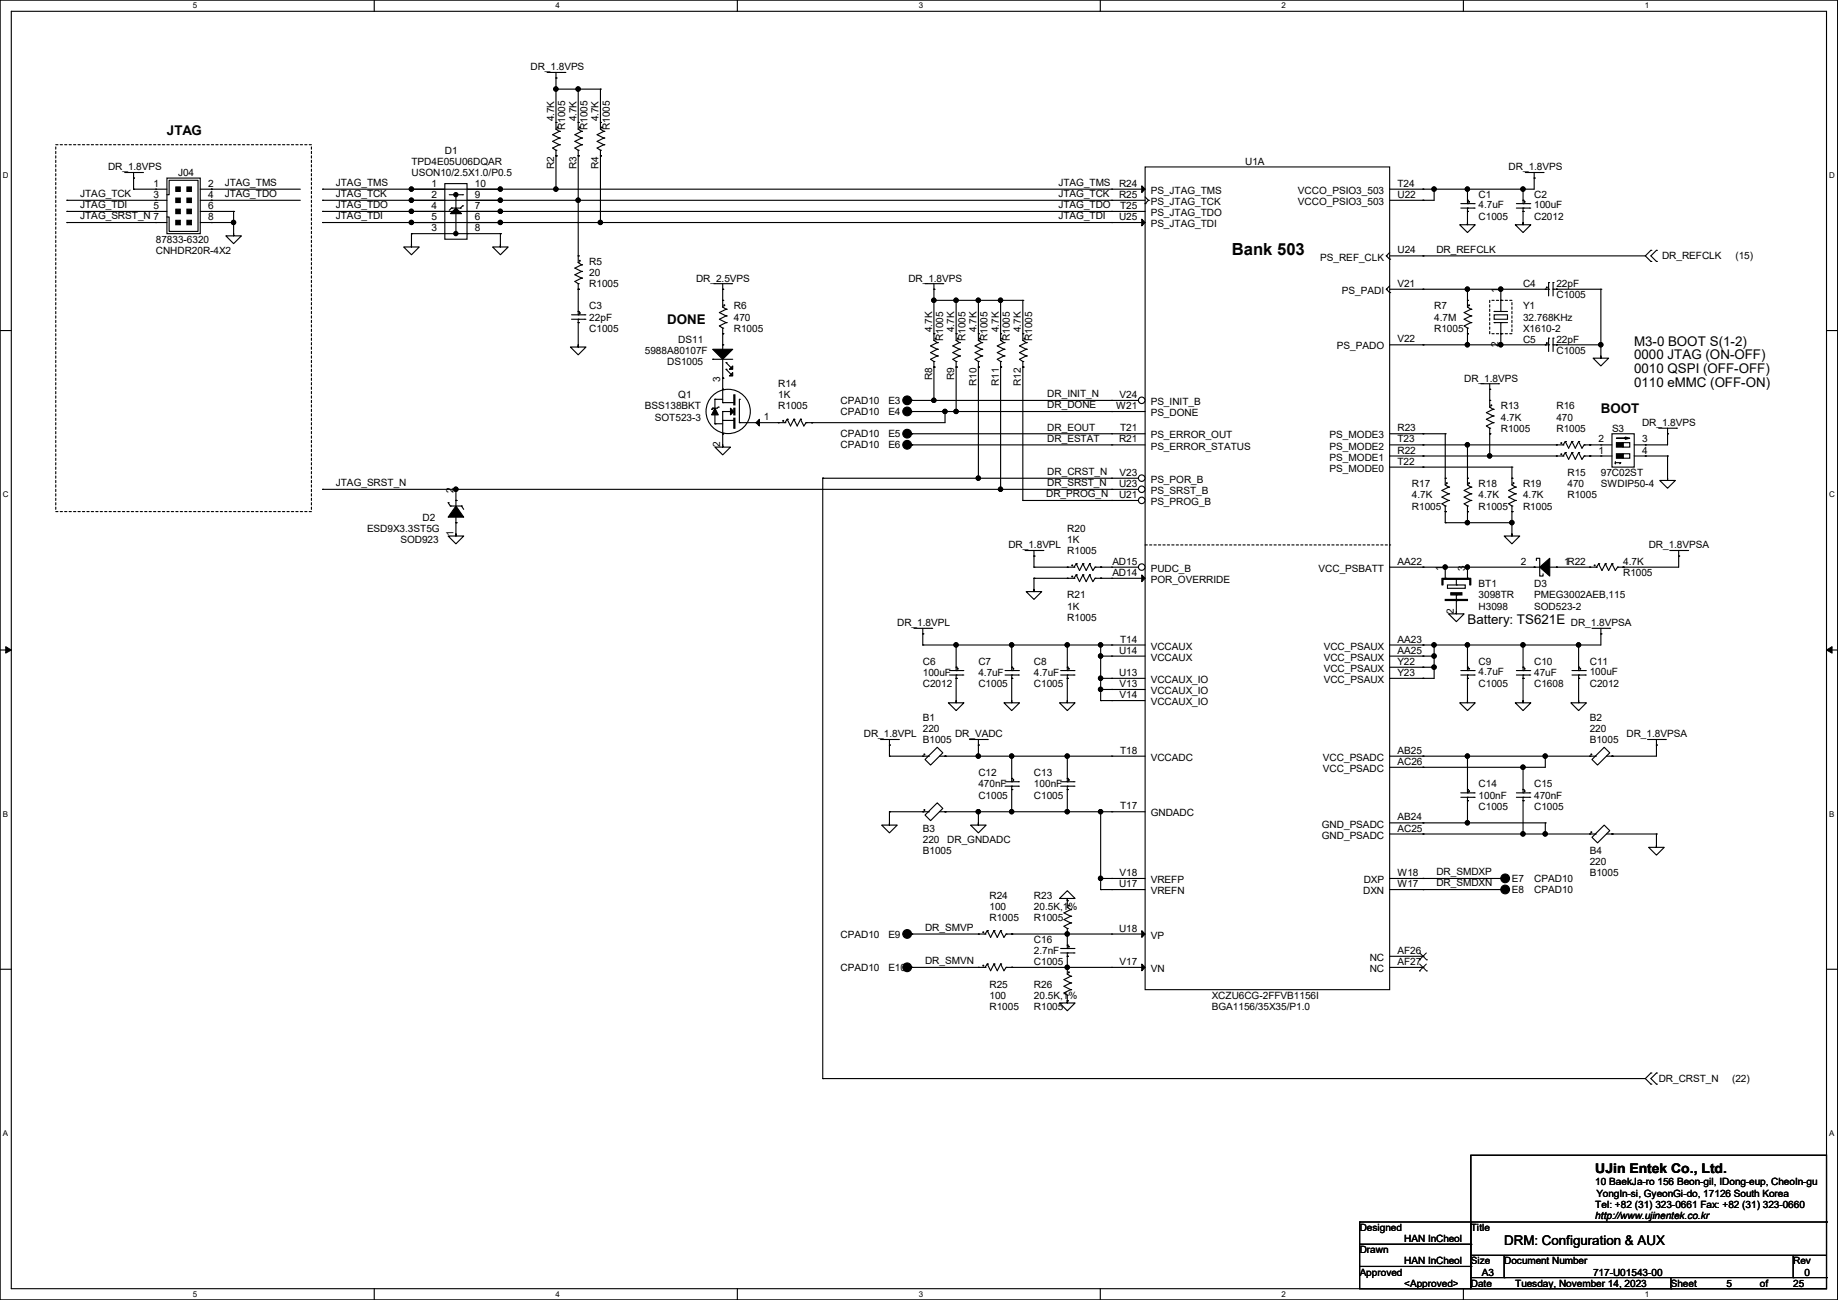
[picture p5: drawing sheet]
<svg xmlns="http://www.w3.org/2000/svg" width="420mm" height="297mm" viewBox="0 0 420 297" stroke-linecap="round" stroke-linejoin="round" font-family="sans-serif">
<path d="M0 0h419.9v297h-419.9zM2.6 2.6h414.8v291.8h-414.8z" fill="none" stroke="#000" stroke-width=".25"/>
<g fill="#fff">
<path d="M44 .3h1v2h-1z"/>
<path d="M44 294.7h1v2h-1z"/>
</g>
<path d="M85.5 0v2.6M85.5 294.4v2.6" fill="none" stroke="#000" stroke-width=".25"/>
<g fill="#fff">
<path d="M127 .3h.9v2h-.9z"/>
<path d="M127 294.7h.9v2h-.9z"/>
</g>
<path d="M168.5 0v2.6M168.5 294.4v2.6" fill="none" stroke="#000" stroke-width=".25"/>
<g fill="#fff">
<path d="M209.9 .3h1v2h-1z"/>
<path d="M209.9 294.7h1v2h-1z"/>
</g>
<path d="M251.4 0v2.6M251.4 294.4v2.6" fill="none" stroke="#000" stroke-width=".25"/>
<g fill="#fff">
<path d="M292.9 .3h.9v2h-.9z"/>
<path d="M292.9 294.7h.9v2h-.9z"/>
</g>
<path d="M334.4 0v2.6M334.4 294.4v2.6" fill="none" stroke="#000" stroke-width=".25"/>
<g fill="#fff">
<path d="M375.8 .3h1v2h-1z"/>
<path d="M375.8 294.7h1v2h-1z"/>
<path d="M.7 39h1.2v2h-1.2z"/>
<path d="M418 39h1.3v2h-1.3z"/>
<path d="M.7 112h1.2v2h-1.2z"/>
<path d="M418 112h1.3v2h-1.3z"/>
</g>
<path d="M0 75.5h2.6M417.4 75.5h2.5" fill="none" stroke="#000" stroke-width=".25"/>
<g fill="#fff">
<path d="M.7 185h1.2v1.9h-1.2z"/>
<path d="M418 185h1.2v1.9h-1.2z"/>
</g>
<path d="M0 148.5h2.6M417.4 148.5h2.5" fill="none" stroke="#000" stroke-width=".25"/>
<path d="M1.3 147.7l1.3 .8-1.3 .7zM417.4 148.5l1.2-.8v1.5z" fill="#000" stroke="#000" stroke-width=".23"/>
<g fill="#fff">
<path d="M.7 257.9h1.2v2h-1.2z"/>
<path d="M418 257.9h1.2v2h-1.2z"/>
</g>
<g fill="none" stroke="#000" stroke-width=".25">
<path d="M125 16.6h4.1M127 17.8h.1M127 16.6v1.2M129.1 16.6h.1M28.5 39.4h4.1M30.5 39.4v1.3M32.6 39.4h.1M261.7 38.1h55.8v188h-55.8zM348.5 39.4h4.1M350.6 39.4v1.3M352.6 39.4h.1M30.5 40.7h.1"/>
<path d="M51.6 53.9h1.8v-.5v.5h1.8l-1.8 1.8zM92.2 56.4h1.8v-.5v.5h1.8l-1.8 1.8zM94 43.2h.1M94 45.8h.1M94 53.4h.1M94 48.3h.1M94 50.8h.1M94 53.4h20.3M94 43.2h7.6M94 45.8h7.6M94 48.3h7.6M94 50.8h7.6"/>
<path d="M101.6 42h5.1v12.7h-5.1zM102.7 44.5h3M103.2 47.5h.1M103.2 47.5h2M103.2 47.5l-.5 .5M104.2 53.4h.1M104.2 44.5v8.9M105.2 47.5h.1M105.7 44.5h.1M105.7 47h.1M105.7 47l-.5 .5M106.7 53.4h.1"/>
<path d="M106.7 43.2h7.6M106.7 45.8h7.6M106.7 48.3h7.6M106.7 50.8h7.6M112.6 56.4h1.7v-.5v.5h1.8l-1.8 1.8zM114.3 50.8h.1M114.3 48.3h.1M114.3 53.4h.1M114.3 45.8h.1M114.3 43.2h.1M254 45.8h.1M254 43.2h.1"/>
<path d="M254 50.8h.1M254 48.3h.1M254 43.2h7.7M254 45.8h7.7M254 48.3h7.7M254 50.8h7.7M261.7 46.5h.1M261.7 45l.7 .8M262.4 45.8h.1M262.4 45.8l-.7 .7M333.5 51.4h1.8v-.6v.6h1.8l-1.8 1.7zM346.2 51.4h1.8v-.6v.6h1.8l-1.8 1.7z"/>
<path d="M350.6 40.7h.1M377.2 57.2h.1M377.2 59.7h.1M377.2 57.2l-1.2 1.3 1.2 1.2M378.5 59.7h.1M378.5 57.2h.1M378.5 57.2l-1.3 1.3 1.3 1.2M130.3 79.3h1.8v-.5v.5h1.8l-1.8 1.8zM163.1 64.8h4.1M165.1 66.1h.1M165.1 64.8v1.3M167.2 64.8h.1"/>
<path d="M211.4 64.8h4M213.4 66.1h.1M213.4 64.8v1.3M215.4 64.8h.1M208.3 94h.1M208.3 99.1h.1M338.4 87.7h4M340.4 88.9h.1M340.4 87.7v1.2M342.4 87.7h.1M364 81.8h1.8v-.5v.5h1.8l-1.8 1.8zM379 97.8h4.1"/>
<path d="M381 99.1h.1M381 97.8v1.3M383.1 97.8h.1M163.4 102.2h1.7v-.6v.6h1.8l-1.8 1.7zM208.3 101.6h.1M345.5 110.8h.1M345.5 116.9h.1M345.5 115.6h.1M345.5 109.3h.1M345.5 109.3v1.5M345.5 115.6v1.3M345.5 110.8l.7 .5"/>
<path d="M346.2 114.3h.1M346.2 111.3h.1M346.2 112.8h.1M346.2 112.8l-1.5 .8 1.5 .7M346.2 111.3l-1.5 .8 1.5 .7M346.2 114.3l-1.5 .8 .8 .5M379.3 109.8h1.7v-.5v.5h1.8l-1.8 1.7zM102.4 122.5h1.8v-.5v.5h1.8l-1.8 1.7zM234.2 125.8h4.1M234.5 135.2h1.8v-.5v.5h1.7l-1.7 1.7zM236.3 127h.1M236.3 125.8v1.2"/>
<path d="M238.3 125.8h.1M329.5 132.1h6.6v1.5h-.3v-1.2h-6.1v1.2h-.2zM330.2 136.9h5.1v.3h-5.1zM330.2 132.1h.1M330.8 133.6h4v.8h-4zM332.8 133.6h.1M332.8 135.9h.1M332.8 137.2h.1M332.8 132.4v1.2M332.8 135.9v1M335.3 132.1h.1M343.7 122.5h1.8v-.5v.5h1.8l-1.8 1.7z"/>
<path d="M381.6 125.8h4M383.6 127h.1M383.6 125.8v1.2M385.6 125.8h.1M208.8 143.6h4.1M210.9 144.8h.1M210.9 143.6v1.2M212.9 143.6h.1M331 140.3h1.8v-.6v.6h1.8l-1.8 1.7zM363.8 143.6h4M365.8 144.8h.1M365.8 143.6v1.2"/>
<path d="M367.8 143.6h.1M201.2 169h4.1M203.2 170.2h.1M203.2 169v1.2M205.3 169h.1M216.7 160.6h1.8v-.5v.5h1.8l-1.8 1.7zM221.5 169h4.1M223.6 170.2h.1M223.6 169v1.2M225.6 169h.1M229.4 160.6h1.8v-.5v.5h1.8l-1.8 1.7zM242.1 160.6h1.8v-.5v.5h1.8l-1.8 1.7z"/>
<path d="M333.5 160.6h1.8v-.5v.5h1.8l-1.8 1.7zM346.2 160.6h1.8v-.5v.5h1.8l-1.8 1.7zM358.9 160.6h1.8v-.5v.5h1.8l-1.8 1.7zM376.5 169h4M378.5 170.2h.1M378.5 169v1.2M380.5 169h.1M201.5 188.5h1.7v-.5v.5h1.8l-1.8 1.8zM221.8 188.5h1.8v-.5v.5h1.7l-1.7 1.8zM376.7 193.6h1.8v-.5v.5h1.8l-1.8 1.8zM242.1 205.3l1.8-1.8 1.8 1.8h-1.8v.5v-.5zM342.9 200.7h.1"/>
<path d="M0 221.4h2.6M208.3 221h.1M242.1 229.2h1.8v-.6v.6h1.8l-1.8 1.7zM417.4 221.4h2.5M377.2 245.2h.1M377.2 247.7h.1M377.2 245.2l-1.2 1.2 1.2 1.3M378.5 247.7h.1M378.5 245.2h.1M378.5 245.2l-1.3 1.2 1.3 1.3M310.7 279.2h25.4v15.2h-25.4zM336.1 263.9h81.3v30.5h-81.3z"/>
<path d="M336.1 279.2h81.3M417.4 279.2h.1M310.7 284.3h25.4M310.7 289.3h25.4M336.1 286.8h.1M336.1 284.3h.1M336.1 289.3h.1M336.1 291.9h81.3M336.1 286.8h81.3M343.7 291.9h.1M343.7 286.8v5.1M381.8 294.4h.1"/>
<path d="M381.8 291.9v2.5M409.7 291.9h.1M409.7 286.8v5.1M417.4 291.9h.1"/>
</g>
<path d="M12.7 33.1h58.5v83.8h-58.5z" fill="none" stroke="#000" stroke-width=".25" stroke-dasharray=".5 .5"/>
<g fill="#000" stroke="#000" stroke-width=".25">
<path d="M260.9 42.5l.8 .7-.8 .8zM260.9 50.1l.8 .7-.8 .8z"/>
<path d="M102.9 48.8l1.3-1.3 1.3 1.3z" fill-rule="evenodd"/>
<path d="M331.5 135.4h2.6v.5h-2.6z" fill-rule="evenodd"/>
<circle cx="104.2" cy="44.5" r=".49"/>
<circle cx="104.2" cy="53.4" r=".49"/>
<circle cx="207.3" cy="94" r=".99"/>
<circle cx="207.3" cy="99.1" r=".99"/>
<circle cx="207.3" cy="101.6" r=".99"/>
<circle cx="345.8" cy="110.4" r=".11"/>
<circle cx="343.9" cy="200.7" r=".99"/>
<circle cx="207.3" cy="221" r=".99"/>
</g>
<path d="M261.7 124.5h55.8M317.5 124.5h.1" fill="none" stroke="#000" stroke-width=".25" stroke-dasharray=".5"/>
<circle cx="260.9" cy="114.3" r=".74" fill="#fff" stroke="#000" stroke-width=".25"/>
<path d="M316.8 58.5h.1M316.8 58.5l.7 .7M317.5 59.2h.1M317.5 57.7l-.7 .8M317.5 58.5h7.7M325.2 58.5h.1M254 114.3h.1M254 114.3h6.1" fill="none" stroke="#000" stroke-width=".25"/>
<circle cx="260.9" cy="109.2" r=".74" fill="#fff" stroke="#000" stroke-width=".25"/>
<path d="M254 109.3h.1M254 109.3h6.1" fill="none" stroke="#000" stroke-width=".25"/>
<circle cx="260.9" cy="111.8" r=".74" fill="#fff" stroke="#000" stroke-width=".25"/>
<g fill="none" stroke="#000" stroke-width=".25">
<path d="M317.5 43.2h7.7M317.5 45.8h7.7M325.2 43.2h.1M325.2 45.8h.1M316.8 66.1h.1M316.8 66.1l.7 .7M317.5 66.8h.1M317.5 65.3l-.7 .8M317.5 66.1h7.7M317.5 78.8h7.7M325.2 66.1h.1M325.2 78.8h.1"/>
<path d="M317.5 99.1h7.7M325.2 99.1h.1M254 111.8h.1M254 111.8h6.1M317.5 106.7h7.7M317.5 104.2h7.7M317.5 101.6h7.7M325.2 106.7h.1M325.2 104.2h.1M325.2 101.6h.1M317.5 129.6h7.7M325.2 129.6h.1"/>
</g>
<circle cx="260.9" cy="91.5" r=".74" fill="#fff" stroke="#000" stroke-width=".25"/>
<g fill="none" stroke="#000" stroke-width=".25">
<path d="M254 91.5h.1M254 99.1h.1M254 94h.1M254 91.5h6.1M254 99.1h7.7M254 94h7.7M254 101.6h.1M254 101.6h7.7M254 147.4h.1M254 149.9h.1M254 155h.1M254 157.5h.1"/>
<path d="M254 147.4h7.7M254 149.9h7.7M254 155h7.7M254 157.5h7.7M317.5 147.4h7.7M317.5 149.9h7.7M317.5 152.4h7.7M317.5 155h7.7M325.2 147.4h.1M325.2 149.9h.1M325.2 152.4h.1M325.2 155h.1"/>
<path d="M254 160.1h.1M254 172.8h.1M254 172.8h7.7M254 160.1h7.7M317.5 172.8h7.7M317.5 175.3h7.7M325.2 172.8h.1M325.2 175.3h.1M254 185.5h.1M254 185.5h7.7M317.5 190.5h7.7M317.5 188h7.7"/>
<path d="M325.2 190.5h.1M325.2 188h.1M254 213.4h.1M254 203.2h.1M254 200.7h.1M254 213.4h7.7M254 203.2h7.7M254 200.7h7.7M254 221h.1M254 221h7.7"/>
</g>
<path d="M260.9 212.6l.8 .8-.8 .8zM260.9 220.3l.8 .7-.8 .8z" fill="#000" stroke="#000" stroke-width=".25"/>
<circle cx="260.9" cy="129.6" r=".74" fill="#fff" stroke="#000" stroke-width=".25"/>
<g fill="none" stroke="#000" stroke-width=".25">
<path d="M127 17.8h.1M127 17.8v11.7M127 29.5h.1M127 35.6h.1M127 34.3h.1M127 28h.1M127 20.4h.1M127 34.3v8.9M127 29.5l.8 .5M127 20.4h10.2M127.8 33.1h.1M127.8 30h.1"/>
<path d="M127.8 31.5h.1M127.8 31.5l-1.5 .8 1.5 .8M127.8 30l-1.5 .8 1.5 .7M127.8 33.1l-1.5 .7 .7 .5M132.1 29.5h.1M132.1 35.6h.1M132.1 34.3h.1M132.1 28h.1M132.1 20.4h.1M132.1 20.4v9.1M132.1 34.3v25.7M132.1 29.5l.8 .5"/>
<path d="M132.9 33.1h.1M132.9 30h.1M132.9 31.5h.1M132.9 31.5l-1.5 .8 1.5 .8M132.9 30l-1.5 .8 1.5 .7M132.9 33.1l-1.5 .7 .7 .5M137.2 29.5h.1M137.2 35.6h.1M137.2 34.3h.1M137.2 28h.1M137.2 20.4h.1M137.2 20.4v9.1"/>
<path d="M137.2 34.3v16.5M137.2 29.5l.8 .5M138 33.1h.1M138 30h.1M138 31.5h.1M138 31.5l-1.6 .8 1.6 .8M138 30l-1.6 .8 1.6 .7M138 33.1l-1.6 .7 .8 .5M15.3 45.8h.1M15.3 48.3h.1M15.3 50.8h.1M15.3 50.8h22.8"/>
<path d="M15.3 48.3h22.8M15.3 45.8h22.8M30.5 40.7h.1M30.5 43.2h.1M30.5 43.2h7.6M30.5 40.7v2.5M35.6 43.2h.1M35.6 45.8h.1M35.6 48.3h.1M35.6 50.8h.1M38.1 40.7h7.7v12.7h-7.7zM38.1 44.5h.6v-3.3h6.6v11.7h-6.6v-3.3h-.6"/>
<path d="M45.8 43.2h22.8M45.8 50.8h7.6M45.8 48.3h7.6M45.8 45.8h22.8M48.3 43.2h.1M48.3 50.8h.1M48.3 48.3h.1M48.3 45.8h.1M53.4 50.8h.1M53.4 48.3h.1M53.4 48.3v5.1M73.7 43.2h.1"/>
<path d="M73.7 45.8h.1M73.7 48.3h.1M73.7 50.8h.1M73.7 43.2h180.3M73.7 50.8h180.3M73.7 48.3h180.3M73.7 45.8h180.3M94 43.2h.1M94 45.8h.1M94 48.3h.1M94 50.8h.1M94 53.4h.1"/>
<path d="M94 53.4v2.5M114.3 48.3h.1M114.3 53.4h.1M114.3 50.8h.1M114.3 45.8h.1M114.3 43.2h.1M114.3 53.4v2.5M127 43.2h.1M132.1 60h.1M132.1 58.5h.1M132.1 45.8h.1M132.1 60l.8 .5"/>
<path d="M137.2 50.8h.1M325.2 43.2h.1M325.2 45.8h.1M325.2 58.5h.1M325.2 58.5h50.8M327.7 43.2h.1M327.7 43.2v2.6h-2.5M333.8 47.5h3M333.8 46.5h3M335.3 46.5h.1M335.3 47.5h.1M335.3 45.8h.1"/>
<path d="M335.3 48.3h.1M335.3 43.2h.1M335.3 43.2v3.3M335.3 47.5v3.3M336.8 47.5h.1M336.8 46.5h.1M346.5 47.5h3M346.5 46.5h3M348 46.5h.1M348 47.5h.1M348 45.8h.1M348 48.3h.1"/>
<path d="M348 43.2h.1M348 43.2v3.3M348 47.5v3.3M349.5 47.5h.1M349.5 46.5h.1M350.6 40.7h.1M350.6 40.7v2.5h-25.4M130.6 72.9h3M130.6 71.9h3M132.1 66.1h.1M132.1 64.8h.1M132.1 71.9h.1"/>
<path d="M132.1 72.9h.1M132.1 71.2h.1M132.1 73.7h.1M132.1 64.8v7.1M132.1 72.9v5.9M132.9 63.5h.1M132.9 60.5h.1M132.9 62h.1M132.9 62l-1.5 .8 1.5 .7M132.9 60.5l-1.5 .8 1.5 .7M132.9 63.5l-1.5 .8 .7 .5M133.6 72.9h.1"/>
<path d="M133.6 71.9h.1M165.1 70.1h.1M165.1 76.2h.1M165.1 75h.1M165.1 68.6h.1M165.1 78.8h.1M165.1 66.1h.1M165.1 66.1v4M165.1 75v17M165.1 70.1l.8 .6M165.9 73.7h.1M165.9 70.7h.1"/>
<path d="M165.9 72.2h.1M165.9 72.2l-1.5 .7 1.5 .8M165.9 70.7l-1.5 .7 1.5 .8M165.9 73.7l-1.5 .8 .7 .5M213.4 77.8h.1M213.4 76.2h.1M213.4 66.1h.1M213.4 68.6h.1M213.4 66.1v11.7M213.4 77.8l.8 .5M213.4 68.6h20.3M214.2 78.3h.1"/>
<path d="M214.2 79.8h.1M214.2 79.8l-1.6 .8 1.6 .7M214.2 78.3l-1.6 .7 1.6 .8M218.5 77.8h.1M218.5 76.2h.1M218.5 68.6h.1M218.5 68.6v9.2M218.5 77.8l.7 .5M219.2 78.3h.1M219.2 79.8h.1M219.2 79.8l-1.5 .8 1.5 .7M219.2 78.3l-1.5 .7 1.5 .8"/>
<path d="M223.6 77.8h.1M223.6 76.2h.1M223.6 68.6h.1M223.6 68.6v9.2M223.6 77.8l.7 .5M224.3 78.3h.1M224.3 79.8h.1M224.3 79.8l-1.5 .8 1.5 .7M224.3 78.3l-1.5 .7 1.5 .8M228.6 77.8h.1M228.6 76.2h.1M228.6 68.6h.1"/>
<path d="M228.6 68.6v9.2M228.6 77.8l.8 .5M229.4 78.3h.1M229.4 79.8h.1M229.4 79.8l-1.5 .8 1.5 .7M229.4 78.3l-1.5 .7 1.5 .8M233.7 77.8h.1M233.7 76.2h.1M233.7 68.6h.1M233.7 68.6v9.2M233.7 77.8l.8 .5M234.5 78.3h.1"/>
<path d="M234.5 79.8h.1M234.5 79.8l-1.5 .8 1.5 .7M234.5 78.3l-1.5 .7 1.5 .8M325.2 66.1h.1M325.2 78.8h.1M325.2 66.1h28.7M325.2 78.8h28.7M335.3 70.1h.1M335.3 76.2h.1M335.3 75h.1M335.3 68.6h.1M335.3 66.1h.1"/>
<path d="M335.3 78.8h.1M335.3 66.1v4M335.3 75v3.8M335.3 70.1l.8 .6M336.1 73.7h.1M336.1 70.7h.1M336.1 72.2h.1M336.1 72.2l-1.5 .7 1.5 .8M336.1 70.7l-1.5 .7 1.5 .8M336.1 73.7l-1.5 .8 .7 .5M341.4 71.9h3.1v1h-3.1zM341.4 73.7h.1"/>
<path d="M341.4 71.2h.1M341.4 73.7h3.1M341.4 71.2h3.1M342.9 73.7h.1M342.9 71.2h.1M342.9 68.6h.1M342.9 76.2h.1M342.9 66.1h.1M342.9 78.8h.1M342.9 66.1v5.1M342.9 73.7v5.1M353.1 66.1h.1"/>
<path d="M353.1 78.8h.1M353.9 66.1h.1M353.9 64.6h.1M353.9 78.8h.1M353.9 77.3h.1M353.9 64.6v3M353.9 77.3v3M354.9 64.6h.1M354.9 66.1h.1M354.9 77.3h.1M354.9 78.8h.1M354.9 66.1h10.9"/>
<path d="M354.9 64.6v3M354.9 77.3v3M354.9 78.8h10.9M355.6 66.1h.1M355.6 78.8h.1M365.8 66.1h.1M365.8 78.8h.1M365.8 66.1v15.2M162.6 93.5h.1M162.9 82.1h.1M162.9 93.3h.1M162.9 82.1h4.5"/>
<path d="M162.9 93.3l-.3 .2M163.4 96.8h.1M163.4 91.2h.1M163.4 91.2v5.6M163.4 96.8h1.7M163.4 91.2h1.7M164.1 93h.1M164.1 93l-.2 .3h-1M165.1 86.4h.1M165.1 96.1h.1M165.1 92h.1M165.1 88.9h.1"/>
<path d="M165.1 94h.1M165.1 99.1h.1M165.1 94v7.6M165.1 96.1h2.6M165.1 92h2.6M165.1 94h2.6M165.9 82.8h.1M165.9 84.4h.1M165.9 82.8l1.3 1.3M165.9 84.4l1.3 1.2M169 96.6h.1M169 91.2h.1"/>
<path d="M169 96.6h10.4M169 91.2v5.4M172.8 96.6h.1M177.8 96.6h.1M179.4 96.6h.1M179.9 95.8h.1M179.9 95.8l.7 1.5 .8-1.5M179.9 95.8l-.5 .8M181.4 95.8h.1M181.4 95.8l.8 1.5 .7-1.5M182.9 95.8h.1M182.9 95.8l.8 1.5 .5-.7"/>
<path d="M184.2 96.6h.1M185.5 96.6h.1M208.3 91.5h.1M208.3 94h.1M208.3 99.1h.1M208.3 94h45.7M208.3 91.5h45.7M208.3 99.1h45.7M213.4 83.9h.1M213.4 82.6h.1M213.4 91.5h.1M213.4 82.6v8.9"/>
<path d="M214.2 81.3h.1M214.2 81.3l-1.6 .8 .8 .5M215.9 94h.1M215.9 94v2.6h-31.7M218.5 83.9h.1M218.5 82.6h.1M218.5 94h.1M218.5 82.6v11.4M219.2 81.3h.1M219.2 81.3l-1.5 .8 .8 .5M223.6 83.9h.1M223.6 82.6h.1"/>
<path d="M223.6 82.6v26.7M224.3 81.3h.1M224.3 81.3l-1.5 .8 .8 .5M228.6 83.9h.1M228.6 82.6h.1M228.6 82.6v29.2M229.4 81.3h.1M229.4 81.3l-1.5 .8 .7 .5M233.7 83.9h.1M233.7 82.6h.1M233.7 82.6v31.7M234.5 81.3h.1"/>
<path d="M234.5 81.3l-1.5 .8 .7 .5M325.2 99.1h.1M325.2 99.1h5M330.2 99.1h.1M330.2 99.1v11.7M340.4 93h.1M340.4 99.1h.1M340.4 97.8h.1M340.4 91.5h.1M340.4 88.9h.1M340.4 88.9v4.1M340.4 97.8v6.4"/>
<path d="M340.4 93l.8 .5M341.2 96.6h.1M341.2 93.5h.1M341.2 95h.1M341.2 95l-1.6 .8 1.6 .8M341.2 93.5l-1.6 .8 1.6 .7M341.2 96.6l-1.6 .7 .8 .5M368.3 99.1h5.1v7.6h-5.1zM381 99.1h.1M381 99.1v2.5h-7.6M73.7 111.8h.1M73.7 111.8h180.3"/>
<path d="M102.4 114.9h.1M102.4 114.9l.5 .7M102.9 115.6h.1M102.9 115.6h2.6M104.2 114.3h.1M104.2 119.4h.1M104.2 111.8h.1M104.2 111.8v10.2M105.5 115.6h.1M105.5 115.6l.5 .8M188 109.3h.1M188 109.3h66"/>
<path d="M188 109.3v137.1M208.3 101.6h.1M208.3 101.6h45.7M223.6 109.3h.1M228.6 111.8h.1M233.7 114.3h.1M233.7 114.3h20.3M325.2 101.6h.1M325.2 104.2h.1M325.2 106.7h.1M325.2 104.2h32M325.2 101.6h32"/>
<path d="M325.2 106.7h20.3M330.2 110.8h.1M330.2 116.9h.1M330.2 115.6h.1M330.2 109.3h.1M330.2 119.4h.1M330.2 115.6v3.8M330.2 110.8l.8 .5M330.2 119.4h15.3M331 114.3h.1M331 111.3h.1M331 112.8h.1"/>
<path d="M331 112.8l-1.5 .8 1.5 .7M331 111.3l-1.5 .8 1.5 .7M331 114.3l-1.5 .8 .7 .5M335.3 110.8h.1M335.3 116.9h.1M335.3 115.6h.1M335.3 109.3h.1M335.3 101.6h.1M335.3 119.4h.1M335.3 101.6v9.2M335.3 115.6v3.8M335.3 110.8l.8 .5"/>
<path d="M336.1 114.3h.1M336.1 111.3h.1M336.1 112.8h.1M336.1 112.8l-1.5 .8 1.5 .7M336.1 111.3l-1.5 .8 1.5 .7M336.1 114.3l-1.5 .8 .7 .5M340.4 104.2h.1M345.5 106.7h.1M345.5 116.9h.1M345.5 119.4h.1M345.5 106.7v2.6M345.5 116.9v5.1"/>
<path d="M355.6 104.2h.1M355.6 101.6h.1M357.2 104.2h.1M357.2 101.6h.1M357.7 103.4h.1M357.7 100.9h.1M357.7 103.4l.7 1.5 .8-1.5M357.7 103.4l-.5 .8M357.7 100.9l.7 1.5 .8-1.5M357.7 100.9l-.5 .7M359.2 103.4h.1M359.2 100.9h.1"/>
<path d="M359.2 103.4l.8 1.5 .7-1.5M359.2 100.9l.8 1.5 .7-1.5M360.7 103.4h.1M360.7 100.9h.1M360.7 103.4l.8 1.5 .5-.7M360.7 100.9l.8 1.5 .5-.8M362 104.2h.1M362 101.6h.1M362 104.2h6.3M362 101.6h6.3M363.3 104.2h.1M363.3 101.6h.1"/>
<path d="M365.8 104.2h.1M365.8 101.6h.1M369.1 105.5v.5v-.3h1.3l-.3 .3M370.9 103.7h1.5v1h-1.5zM370.9 101.1h1.5v1.1h-1.5zM373.4 104.2h7.6M376 101.6h.1M376 104.2h.1M381 104.2h.1M381 104.2v5.1M236.3 127h.1M236.3 129.6h.1"/>
<path d="M236.3 132.1h.1M236.3 129.6h9.1M236.3 132.1h9.1M236.3 127v2.6M236.3 132.1v2.6M243.9 129.6h.1M243.9 132.1h.1M245.4 129.6h.1M245.4 132.1h.1M245.9 128.8h.1M245.9 131.4h.1M245.9 128.8l.8 1.5 .7-1.5"/>
<path d="M245.9 128.8l-.5 .8M245.9 131.4l.8 1.5 .7-1.5M245.9 131.4l-.5 .7M247.4 128.8h.1M247.4 131.4h.1M247.4 128.8l.8 1.5 .8-1.5M247.4 131.4l.8 1.5 .8-1.5M249 128.8h.1M249 131.4h.1M249 128.8l.7 1.5 .5-.7M249 131.4l.7 1.5 .5-.8M250.2 129.6h.1"/>
<path d="M250.2 132.1h.1M250.2 129.6h9.9M250.2 132.1h11.5M251.5 129.6h.1M251.5 132.1h.1M254 129.6h.1M254 132.1h.1M325.2 129.6h.1M325.2 129.6h39.6M330.2 129.6h.1M330.2 129.6v2.5M332.8 137.2h.1"/>
<path d="M332.8 137.2v2.5M335.3 129.6h.1M335.3 129.6v2.5M350.6 129.6h.1M351.1 128.1v-.5h.7v4h.8v-.5M355.6 129.6h.1M363.3 129.6h.1M364.8 129.6h.1M365.3 128.8h.1M365.3 128.8l.8 1.5 .7-1.5M365.3 128.8l-.5 .8M366.8 128.8h.1"/>
<path d="M366.8 128.8l.8 1.5 .7-1.5M368.3 128.8h.1M368.3 128.8l.8 1.5 .5-.7M369.6 129.6h.1M370.9 129.6h.1M383.6 127h.1M383.6 127v2.6h-14M210.9 147.4h.1M210.9 144.8h.1M210.9 147.4h43.1M210.9 144.8v2.6M217 154.2h3"/>
<path d="M217 153.2h3M218.5 153.2h.1M218.5 154.2h.1M218.5 152.4h.1M218.5 155h.1M218.5 147.4h.1M218.5 147.4v5.8M218.5 154.2v5.9M220 154.2h.1M220 153.2h.1M229.7 154.2h3M229.7 153.2h3"/>
<path d="M231.2 153.2h.1M231.2 154.2h.1M231.2 152.4h.1M231.2 155h.1M231.2 147.4h.1M231.2 147.4v5.8M231.2 154.2v5.9M232.7 154.2h.1M232.7 153.2h.1M242.4 154.2h3M242.4 153.2h3M243.9 153.2h.1"/>
<path d="M243.9 154.2h.1M243.9 152.4h.1M243.9 155h.1M243.9 147.4h.1M243.9 147.4v5.8M243.9 154.2v5.9M245.4 154.2h.1M245.4 153.2h.1M251.5 147.4h.1M251.5 149.9h.1M251.5 155h.1M251.5 157.5h.1"/>
<path d="M251.5 147.4v12.7M251.5 149.9h2.5M251.5 155h2.5M251.5 157.5h2.5M325.2 147.4h.1M325.2 149.9h.1M325.2 152.4h.1M325.2 155h.1M325.2 149.9h2.5M325.2 152.4h2.5M327.7 147.4h.1M327.7 149.9h.1"/>
<path d="M327.7 152.4h.1M327.7 147.4v7.6h-2.5M333.8 154.2h3M333.8 153.2h3M335.3 153.2h.1M335.3 154.2h.1M335.3 152.4h.1M335.3 155h.1M335.3 147.4h.1M335.3 147.4v5.8M335.3 154.2v5.9M336.8 154.2h.1"/>
<path d="M336.8 153.2h.1M346.5 154.2h3M346.5 153.2h3M348 153.2h.1M348 154.2h.1M348 152.4h.1M348 155h.1M348 147.4h.1M348 147.4v5.8M348 154.2v5.9M349.5 154.2h.1M349.5 153.2h.1"/>
<path d="M359.2 154.2h3M359.2 153.2h3M360.7 153.2h.1M360.7 154.2h.1M360.7 152.4h.1M360.7 155h.1M360.7 147.4h.1M360.7 147.4v5.8M360.7 154.2v5.9M362.2 154.2h.1M362.2 153.2h.1M365.8 144.8h.1"/>
<path d="M365.8 144.8v2.6h-40.6M203.2 170.2h.1M203.2 172.8h.1M203.2 172.8h8.9M203.2 170.2v2.6M210.9 172.8h.1M212.1 172.8h.1M214.2 170.7l1.2 1.3-2.8 2.8-1.2-1.3zM214.7 172.8h39.3M215.9 172.8h.1M223.6 170.2h.1M223.6 172.8h.1"/>
<path d="M223.6 170.2v2.6M229.7 179.6h3M229.7 178.6h3M231.2 178.6h.1M231.2 179.6h.1M231.2 177.8h.1M231.2 172.8h.1M231.2 172.8v5.8M231.2 179.6v5.9M232.7 179.6h.1M232.7 178.6h.1M242.4 179.6h3"/>
<path d="M242.4 178.6h3M243.9 178.6h.1M243.9 179.6h.1M243.9 177.8h.1M243.9 172.8h.1M243.9 172.8v5.8M243.9 179.6v5.9M245.4 179.6h.1M245.4 178.6h.1M251.5 160.1h.1M251.5 160.1h2.5M325.2 172.8h.1"/>
<path d="M325.2 175.3h.1M325.2 172.8h39.3M335.3 172.8h.1M335.3 172.8v8.3M348 175.3h.1M348 175.3v5.8M353.1 172.8h.1M353.1 172.8v2.5h-27.9M363.3 172.8h.1M364.5 172.8h.1M366.6 170.7l1.2 1.3-2.8 2.8-1.2-1.3zM368.3 172.8h.1"/>
<path d="M378.5 170.2h.1M378.5 170.2v2.6h-11.4M203.2 185.5h.1M203.2 185.5h8.9M203.2 185.5v2.5M210.9 185.5h.1M212.1 185.5h.1M214.2 183.4l1.2 1.3-2.8 2.8-1.2-1.3zM214.7 185.5h39.3M215.9 185.5h.1M223.6 185.5h.1M223.6 185.5v2.5"/>
<path d="M231.2 180.4h.1M231.2 185.5h.1M243.9 180.4h.1M243.9 185.5h.1M251.5 185.5h.1M251.5 185.5v17.7M325.2 188h.1M325.2 190.5h.1M325.2 190.5h39.3M325.2 188h27.9M333.8 182.2h3M333.8 181.1h3"/>
<path d="M335.3 181.1h.1M335.3 182.2h.1M335.3 180.4h.1M335.3 182.9h.1M335.3 188h.1M335.3 182.2v5.8M336.8 182.2h.1M336.8 181.1h.1M346.5 182.2h3M346.5 181.1h3M348 181.1h.1M348 182.2h.1"/>
<path d="M348 180.4h.1M348 182.9h.1M348 190.5h.1M348 182.2v8.3M349.5 182.2h.1M349.5 181.1h.1M353.1 188h.1M353.1 190.5h.1M353.1 188v2.5M363.3 190.5h.1M364.5 190.5h.1M366.6 188.5l1.2 1.3-2.8 2.8-1.2-1.3z"/>
<path d="M367.1 190.5h11.4M368.3 190.5h.1M378.5 190.5h.1M378.5 190.5v2.6M208.3 213.4h.1M208.3 213.4h16.8M223.6 213.4h.1M225.1 213.4h.1M225.6 212.6h.1M225.6 212.6l.8 1.6 .7-1.6M225.6 212.6l-.5 .8M227.1 212.6h.1"/>
<path d="M227.1 212.6l.8 1.6 .7-1.6M228.6 212.6h.1M228.6 212.6l.8 1.6 .5-.8M229.9 213.4h.1M229.9 213.4h24.1M231.2 213.4h.1M242.4 217.7h3M242.4 216.7h3M243.9 216.7h.1M243.9 217.7h.1M243.9 215.9h.1M243.9 218.5h.1"/>
<path d="M243.9 207.3h.1M243.9 213.4h.1M243.9 212.1h.1M243.9 205.8h.1M243.9 205.8v1.5M243.9 212.1v4.6M243.9 217.7v4.8M243.9 207.3l.7 .5M244.6 210.9h.1M244.6 207.8h.1M244.6 209.3h.1M244.6 209.3l-1.5 .8 1.5 .8"/>
<path d="M244.6 207.8l-1.5 .8 1.5 .7M244.6 210.9l-1.5 .7 .8 .5M245.4 217.7h.1M245.4 216.7h.1M251.5 200.7h.1M251.5 203.2h.1M251.5 200.7h2.5M251.5 203.2h2.5M317.5 218.5h7.7M317.5 200.7h25.4M317.5 203.2h25.4M325.2 218.5h.1"/>
<path d="M325.2 200.7h.1M325.2 203.2h.1M342.9 203.2h.1M208.3 221h.1M208.3 221h16.8M223.6 221h.1M225.1 221h.1M225.6 220.3h.1M225.6 220.3l.8 1.5 .7-1.5M225.6 220.3l-.5 .7M227.1 220.3h.1M227.1 220.3l.8 1.5 .7-1.5"/>
<path d="M228.6 220.3h.1M228.6 220.3l.8 1.5 .5-.8M229.9 221h.1M229.9 221h24.1M231.2 221h.1M243.9 222.5h.1M243.9 228.6h.1M243.9 227.4h.1M243.9 221h.1M243.9 227.4v1.2M243.9 222.5l.7 .6M244.6 226.1h.1"/>
<path d="M244.6 223.1h.1M244.6 224.6h.1M244.6 224.6l-1.5 .7 1.5 .8M244.6 223.1l-1.5 .7 1.5 .8M244.6 226.1l-1.5 .8 .8 .5M317.5 221h7.7M325.2 221h.1M188 246.4h.1M188 246.4h188"/>
<circle cx="166.4" cy="94" r="5.1"/>
</g>
<g fill="#000" stroke="#000" stroke-width=".25">
<path d="M162.9 79.8h4.5l-2.3 2.3zM167.4 83.6v.8h-.7zM166.7 85.9l.7-.8v.8zM166.9 93.3l.8 .7-.8 .8zM173.5 95.8v1.5l-.7-.7zM260.9 131.4l.8 .7-.8 .8zM351.8 129.6l2.3-2v4z"/>
<path d="M40.2 50.3h1v1.1h-1z" fill-rule="evenodd"/>
<path d="M40.2 47.8h1v1h-1z" fill-rule="evenodd"/>
<path d="M40.2 45.3h1v1h-1z" fill-rule="evenodd"/>
<path d="M40.2 42.7h1v1h-1z" fill-rule="evenodd"/>
<path d="M42.7 50.3h1v1.1h-1z" fill-rule="evenodd"/>
<path d="M42.7 47.8h1v1h-1z" fill-rule="evenodd"/>
<path d="M42.7 45.3h1v1h-1z" fill-rule="evenodd"/>
<path d="M42.7 42.7h1v1h-1z" fill-rule="evenodd"/>
<path d="M163.4 93.3l.7 1.5h-1.5z" fill-rule="evenodd"/>
<path d="M167.7 90.2h.2v2.3h-.2z" fill-rule="evenodd"/>
<path d="M167.7 95.5h.2v2.3h-.2z" fill-rule="evenodd"/>
<path d="M167.7 93.3h.2v1.5h-.2z" fill-rule="evenodd"/>
<path d="M369.4 100.1h2v-.2l1 .2-1 .3v-.3z" fill-rule="evenodd"/>
<path d="M104.2 115.6l1.8 2.6h-3.6z" fill-rule="evenodd"/>
<path d="M369.4 103.7h1.5v1h-1.5z" fill-rule="evenodd"/>
<path d="M369.4 101.1h1.5v1.1h-1.5z" fill-rule="evenodd"/>
<circle cx="127" cy="20.3" r=".49"/>
<circle cx="127.4" cy="29.1" r=".11"/>
<circle cx="132.1" cy="20.3" r=".49"/>
<circle cx="132.5" cy="29.1" r=".11"/>
<circle cx="137.6" cy="29.1" r=".11"/>
<circle cx="53.4" cy="50.8" r=".49"/>
<circle cx="94" cy="45.7" r=".49"/>
<circle cx="94" cy="50.8" r=".49"/>
<circle cx="94" cy="43.2" r=".49"/>
<circle cx="94" cy="48.3" r=".49"/>
<circle cx="114.3" cy="50.8" r=".49"/>
<circle cx="114.3" cy="43.2" r=".49"/>
<circle cx="114.3" cy="45.7" r=".49"/>
<circle cx="114.3" cy="48.3" r=".49"/>
<circle cx="127" cy="43.2" r=".49"/>
<circle cx="132.1" cy="45.7" r=".49"/>
<circle cx="132.5" cy="59.6" r=".11"/>
<circle cx="137.2" cy="50.8" r=".49"/>
<circle cx="327.7" cy="43.2" r=".49"/>
<circle cx="335.3" cy="43.2" r=".49"/>
<circle cx="335.7" cy="46.1" r=".11"/>
<circle cx="348" cy="43.2" r=".49"/>
<circle cx="348.4" cy="46.1" r=".11"/>
<circle cx="132.5" cy="71.5" r=".11"/>
<circle cx="165.5" cy="69.7" r=".11"/>
<circle cx="213.4" cy="68.6" r=".49"/>
<circle cx="213.8" cy="77.4" r=".11"/>
<circle cx="218.5" cy="68.6" r=".49"/>
<circle cx="218.8" cy="77.4" r=".11"/>
<circle cx="223.5" cy="68.6" r=".49"/>
<circle cx="223.9" cy="77.4" r=".11"/>
<circle cx="228.6" cy="68.6" r=".49"/>
<circle cx="229" cy="77.4" r=".11"/>
<circle cx="234.1" cy="77.4" r=".11"/>
<circle cx="335.3" cy="78.8" r=".49"/>
<circle cx="335.3" cy="66.1" r=".49"/>
<circle cx="335.7" cy="69.7" r=".11"/>
<circle cx="342.9" cy="78.8" r=".49"/>
<circle cx="342.9" cy="66.1" r=".49"/>
<circle cx="353.5" cy="65.7" r=".11"/>
<circle cx="353.5" cy="78.4" r=".11"/>
<circle cx="365.8" cy="78.8" r=".49"/>
<circle cx="179" cy="96.2" r=".11"/>
<circle cx="207.3" cy="91.5" r=".99"/>
<circle cx="213.4" cy="91.5" r=".49"/>
<circle cx="215.9" cy="94" r=".49"/>
<circle cx="218.5" cy="94" r=".49"/>
<circle cx="340.8" cy="92.6" r=".11"/>
<circle cx="104.2" cy="111.8" r=".49"/>
<circle cx="223.5" cy="109.2" r=".49"/>
<circle cx="228.6" cy="111.8" r=".49"/>
<circle cx="330.6" cy="110.4" r=".11"/>
<circle cx="335.3" cy="101.6" r=".49"/>
<circle cx="335.3" cy="119.4" r=".49"/>
<circle cx="335.7" cy="110.4" r=".11"/>
<circle cx="340.4" cy="104.2" r=".49"/>
<circle cx="345.5" cy="119.4" r=".49"/>
<circle cx="356.8" cy="101.2" r=".11"/>
<circle cx="356.8" cy="103.8" r=".11"/>
<circle cx="245" cy="129.2" r=".11"/>
<circle cx="245" cy="131.7" r=".11"/>
<circle cx="330.2" cy="129.6" r=".49"/>
<circle cx="335.3" cy="129.6" r=".49"/>
<circle cx="364.4" cy="129.2" r=".11"/>
<circle cx="218.5" cy="147.3" r=".49"/>
<circle cx="218.8" cy="152.8" r=".11"/>
<circle cx="231.2" cy="147.3" r=".49"/>
<circle cx="231.5" cy="152.8" r=".11"/>
<circle cx="243.9" cy="147.3" r=".49"/>
<circle cx="244.2" cy="152.8" r=".11"/>
<circle cx="251.5" cy="155" r=".49"/>
<circle cx="251.5" cy="147.3" r=".49"/>
<circle cx="251.5" cy="149.9" r=".49"/>
<circle cx="251.5" cy="157.5" r=".49"/>
<circle cx="327.7" cy="152.4" r=".49"/>
<circle cx="327.7" cy="149.9" r=".49"/>
<circle cx="327.7" cy="147.3" r=".49"/>
<circle cx="335.3" cy="147.3" r=".49"/>
<circle cx="335.7" cy="152.8" r=".11"/>
<circle cx="348" cy="147.3" r=".49"/>
<circle cx="348.4" cy="152.8" r=".11"/>
<circle cx="360.7" cy="147.3" r=".49"/>
<circle cx="361.1" cy="152.8" r=".11"/>
<circle cx="211.2" cy="172.4" r=".11"/>
<circle cx="223.5" cy="172.7" r=".49"/>
<circle cx="231.2" cy="172.7" r=".49"/>
<circle cx="231.5" cy="178.2" r=".11"/>
<circle cx="243.9" cy="172.7" r=".49"/>
<circle cx="244.2" cy="178.2" r=".11"/>
<circle cx="335.3" cy="172.7" r=".49"/>
<circle cx="348" cy="175.3" r=".49"/>
<circle cx="353.1" cy="172.7" r=".49"/>
<circle cx="363.6" cy="172.4" r=".11"/>
<circle cx="211.2" cy="185.1" r=".11"/>
<circle cx="223.5" cy="185.4" r=".49"/>
<circle cx="231.2" cy="185.4" r=".49"/>
<circle cx="243.9" cy="185.4" r=".49"/>
<circle cx="251.5" cy="185.4" r=".49"/>
<circle cx="335.3" cy="188" r=".49"/>
<circle cx="335.7" cy="180.7" r=".11"/>
<circle cx="348" cy="190.5" r=".49"/>
<circle cx="348.4" cy="180.7" r=".11"/>
<circle cx="353.1" cy="190.5" r=".49"/>
<circle cx="363.6" cy="190.1" r=".11"/>
<circle cx="207.3" cy="213.4" r=".99"/>
<circle cx="224.7" cy="213" r=".11"/>
<circle cx="243.9" cy="213.4" r=".49"/>
<circle cx="244.2" cy="206.9" r=".11"/>
<circle cx="244.2" cy="216.3" r=".11"/>
<circle cx="251.5" cy="200.7" r=".49"/>
<circle cx="343.9" cy="203.2" r=".99"/>
<circle cx="224.7" cy="220.6" r=".11"/>
<circle cx="243.9" cy="221" r=".49"/>
<circle cx="244.2" cy="222.1" r=".11"/>
</g>
<path d="M324.4 219.3h.1M324.4 217.7l1.6 1.6M325.9 217.7l-1.5 1.6M326 219.3h.1M324.4 221.8h.1M324.4 220.3l1.6 1.5M325.9 220.3l-1.5 1.5M326 221.8h.1" fill="none" stroke="#000" stroke-width=".23"/>
<path d="M340.4 68.6h5.1v7.6h-5.1z" fill="none" stroke="#000" stroke-width=".25" stroke-dasharray=".5"/>
<text font-size="3.8" x="281.5" y="58.2">Bank 503</text>
<g font-size="3">
<text x="38.1" y="30.8">JTAG</text>
<text x="152.4" y="74">DONE</text>
<text x="373.4" y="79">M3-0 BOOT S(1-2)</text>
<text x="373.4" y="82.1">0000 JTAG (ON-OFF)</text>
<text x="373.4" y="85.3">0010 QSPI (OFF-OFF)</text>
<text x="373.4" y="88.4">0110 eMMC (OFF-ON)</text>
<text x="365.8" y="94.3">BOOT</text>
<text x="335.3" y="142.5">Battery: TS621E</text>
<text x="364.5" y="268.1">UJin Entek Co., Ltd.</text>
<text x="343.7" y="284.5">DRM: Configuration &amp; AUX</text>
</g>
<g font-size="2.3">
<text x="121.2" y="16.1">DR_1.8VPS</text>
<text x="126.6" y="27.7" transform="rotate(-90 126.6 27.7)">4.7K</text>
<text x="129.2" y="29.8" transform="rotate(-90 129.2 29.8)">R1005</text>
<text x="131.7" y="27.7" transform="rotate(-90 131.7 27.7)">4.7K</text>
<text x="134.2" y="29.8" transform="rotate(-90 134.2 29.8)">R1005</text>
<text x="136.8" y="27.7" transform="rotate(-90 136.8 27.7)">4.7K</text>
<text x="139.3" y="29.8" transform="rotate(-90 139.3 29.8)">R1005</text>
<text x="101.6" y="35.1">D1</text>
<text x="24.7" y="38.9">DR_1.8VPS</text>
<text x="40.7" y="40.2">J04</text>
<text x="94" y="37.7">TPD4E05U06DQAR</text>
<text x="94" y="40.2">USON10/2.5X1.0/P0.5</text>
<text x="126.6" y="38.7" transform="rotate(-90 126.6 38.7)">R2</text>
<text x="131.7" y="38.7" transform="rotate(-90 131.7 38.7)">R3</text>
<text x="136.8" y="38.7" transform="rotate(-90 136.8 38.7)">R4</text>
<text x="284.5" y="37.7">U1A</text>
<text x="344.7" y="38.9">DR_1.8VPS</text>
<text x="18.3" y="45">JTAG_TCK</text>
<text x="18.3" y="47.6">JTAG_TDI</text>
<text x="35.1" y="42.7">1</text>
<text x="35.1" y="45.2">3</text>
<text x="35.1" y="47.8">5</text>
<text x="47.5" y="42.7">2</text>
<text x="47.5" y="47.8">6</text>
<text x="47.5" y="45.2">4</text>
<text x="51.4" y="42.5">JTAG_TMS</text>
<text x="51.4" y="45">JTAG_TDO</text>
<text x="76.8" y="42.5">JTAG_TMS</text>
<text x="76.8" y="45">JTAG_TCK</text>
<text x="76.8" y="47.6">JTAG_TDO</text>
<text x="98.6" y="42.7">1</text>
<text x="98.6" y="45.2">2</text>
<text x="98.6" y="47.8">4</text>
<text x="108.5" y="47.8">7</text>
<text x="108.5" y="45.2">9</text>
<text x="108.5" y="42.7">10</text>
<text x="241.9" y="42.5">JTAG_TMS</text>
<text x="241.9" y="45">JTAG_TCK</text>
<text x="241.9" y="47.6">JTAG_TDO</text>
<text x="255.7" y="45.2">R25</text>
<text x="255.7" y="42.7">R24</text>
<text x="256" y="47.8">T25</text>
<text x="262.9" y="46.8">PS_JTAG_TCK</text>
<text x="262.9" y="44.3">PS_JTAG_TMS</text>
<text x="296.6" y="44.3">VCCO_PSIO3_503</text>
<text x="296.6" y="46.8">VCCO_PSIO3_503</text>
<text x="319.3" y="42.7">T24</text>
<text x="319.3" y="45.2">U22</text>
<text x="337.9" y="45.3">C1</text>
<text x="337.9" y="47.6">4.7uF</text>
<text x="350.6" y="45.3">C2</text>
<text x="350.6" y="47.6">100uF</text>
<text x="18.3" y="50.1">JTAG_SRST_N 7</text>
<text x="47.5" y="50.3">8</text>
<text x="76.8" y="50.1">JTAG_TDI</text>
<text x="98.6" y="52.8">3</text>
<text x="98.6" y="50.3">5</text>
<text x="108.5" y="50.3">6</text>
<text x="108.5" y="52.8">8</text>
<text x="241.9" y="50.1">JTAG_TDI</text>
<text x="255.7" y="50.3">U25</text>
<text x="262.9" y="51.9">PS_JTAG_TDI</text>
<text x="262.9" y="49.4">PS_JTAG_TDO</text>
<text x="337.9" y="50.4">C1005</text>
<text x="350.6" y="50.4">C2012</text>
<text x="35.6" y="55.5">87833-6320</text>
<text x="35.6" y="58">CNHDR20R-4X2</text>
<text x="301.7" y="59.5">PS_REF_CLK</text>
<text x="319.3" y="57.9">U24</text>
<text x="328.2" y="57.7">DR_REFCLK</text>
<text x="379.8" y="59.3">DR_REFCLK</text>
<text x="396.5" y="59.3">(15)</text>
<text x="134.7" y="60.5">R5</text>
<text x="134.7" y="63.1">20</text>
<text x="134.7" y="65.6">R1005</text>
<text x="159" y="64.3">DR_2.5VPS</text>
<text x="207.6" y="64.3">DR_1.8VPS</text>
<text x="319.3" y="65.5">V21</text>
<text x="348" y="65.6">C4</text>
<text x="355.6" y="65.6">22pF</text>
<text x="134.7" y="70.7">C3</text>
<text x="167.7" y="70.7">R6</text>
<text x="306.6" y="67.1">PS_PADI</text>
<text x="327.7" y="70.7">R7</text>
<text x="342.4" y="66.8" transform="rotate(-90 342.4 66.8)">1</text>
<text x="348" y="70.7">Y1</text>
<text x="355.6" y="68.2">C1005</text>
<text x="134.7" y="73.2">22pF</text>
<text x="134.7" y="75.8">C1005</text>
<text x="167.7" y="73.2">470</text>
<text x="167.7" y="75.8">R1005</text>
<text x="213" y="75.9" transform="rotate(-90 213 75.9)">4.7K</text>
<text x="215.5" y="77.9" transform="rotate(-90 215.5 77.9)">R1005</text>
<text x="218.1" y="75.9" transform="rotate(-90 218.1 75.9)">4.7K</text>
<text x="220.6" y="77.9" transform="rotate(-90 220.6 77.9)">R1005</text>
<text x="223.1" y="75.9" transform="rotate(-90 223.1 75.9)">4.7K</text>
<text x="225.7" y="77.9" transform="rotate(-90 225.7 77.9)">R1005</text>
<text x="228.2" y="75.9" transform="rotate(-90 228.2 75.9)">4.7K</text>
<text x="230.8" y="77.9" transform="rotate(-90 230.8 77.9)">R1005</text>
<text x="233.3" y="75.9" transform="rotate(-90 233.3 75.9)">4.7K</text>
<text x="235.8" y="77.9" transform="rotate(-90 235.8 77.9)">R1005</text>
<text x="327.7" y="73.2">4.7M</text>
<text x="327.7" y="75.8">R1005</text>
<text x="348" y="73.2">32.768KHz</text>
<text x="348" y="75.8">X1610-2</text>
<text x="147.4" y="80.9">5988A80107F</text>
<text x="152.4" y="83.4">DS1005</text>
<text x="155" y="78.3">DS11</text>
<text x="305.5" y="79.8">PS_PADO</text>
<text x="319.3" y="78.2">V22</text>
<text x="342.4" y="79.3" transform="rotate(-90 342.4 79.3)">2</text>
<text x="348" y="78.3">C5</text>
<text x="355.6" y="78.3">22pF</text>
<text x="355.6" y="80.9">C1005</text>
<text x="164.6" y="87.2" transform="rotate(-90 164.6 87.2)">3</text>
<text x="177.8" y="88.5">R14</text>
<text x="213" y="86.9" transform="rotate(-90 213 86.9)">R8</text>
<text x="218.1" y="86.9" transform="rotate(-90 218.1 86.9)">R9</text>
<text x="223.1" y="88.2" transform="rotate(-90 223.1 88.2)">R10</text>
<text x="228.2" y="88.2" transform="rotate(-90 228.2 88.2)">R11</text>
<text x="233.3" y="88.2" transform="rotate(-90 233.3 88.2)">R12</text>
<text x="334.6" y="87.2">DR_1.8VPS</text>
<text x="147.4" y="93.6">BSS138BKT</text>
<text x="155" y="91">Q1</text>
<text x="177.8" y="91">1K</text>
<text x="177.8" y="93.6">R1005</text>
<text x="192.1" y="94.8">CPAD10</text>
<text x="192.1" y="92.3">CPAD10</text>
<text x="203" y="94.8">E4</text>
<text x="203" y="92.3">E3</text>
<text x="239.3" y="90.8">DR_INIT_N</text>
<text x="239.3" y="93.3">DR_DONE</text>
<text x="255.1" y="93.5">W21</text>
<text x="255.8" y="90.9">V24</text>
<text x="262.9" y="92.5">PS_INIT_B</text>
<text x="262.9" y="95.1">PS_DONE</text>
<text x="342.9" y="93.6">R13</text>
<text x="355.6" y="93.6">R16</text>
<text x="149.7" y="96.1">SOT523-3</text>
<text x="174.5" y="96">1</text>
<text x="192.1" y="99.9">CPAD10</text>
<text x="203" y="99.9">E5</text>
<text x="239.3" y="98.4">DR_EOUT</text>
<text x="239.3" y="100.9">DR_ESTAT</text>
<text x="255.7" y="101.1">R21</text>
<text x="256" y="98.6">T21</text>
<text x="262.9" y="100.2">PS_ERROR_OUT</text>
<text x="303.8" y="100.2">PS_MODE3</text>
<text x="319.3" y="101.1">T23</text>
<text x="319.3" y="98.6">R23</text>
<text x="342.9" y="96.1">4.7K</text>
<text x="342.9" y="98.6">R1005</text>
<text x="355.6" y="96.1">470</text>
<text x="355.6" y="98.6">R1005</text>
<text x="365.3" y="101.1">2</text>
<text x="368.3" y="98.6">S3</text>
<text x="375.2" y="97.4">DR_1.8VPS</text>
<text x="375.2" y="101.1">3</text>
<text x="164.6" y="102.2" transform="rotate(-90 164.6 102.2)">2</text>
<text x="192.1" y="102.4">CPAD10</text>
<text x="203" y="102.4">E6</text>
<text x="262.9" y="102.7">PS_ERROR_STATUS</text>
<text x="303.8" y="107.8">PS_MODE0</text>
<text x="303.8" y="105.2">PS_MODE1</text>
<text x="303.8" y="102.7">PS_MODE2</text>
<text x="319.3" y="106.2">T22</text>
<text x="319.3" y="103.6">R22</text>
<text x="365.3" y="103.6">1</text>
<text x="375.2" y="103.6">4</text>
<text x="76.8" y="111.1">JTAG_SRST_N</text>
<text x="103.6" y="112.6" transform="rotate(-90 103.6 112.6)">2</text>
<text x="239.1" y="113.6">DR_PROG_N</text>
<text x="239.3" y="108.5">DR_CRST_N</text>
<text x="239.3" y="111.1">DR_SRST_N</text>
<text x="255.7" y="113.8">U21</text>
<text x="255.7" y="111.3">U23</text>
<text x="255.8" y="108.7">V23</text>
<text x="262.9" y="110.3">PS_POR_B</text>
<text x="262.9" y="112.9">PS_SRST_B</text>
<text x="322.6" y="111.3">R17</text>
<text x="322.6" y="113.9">4.7K</text>
<text x="337.9" y="111.3">R18</text>
<text x="337.9" y="113.9">4.7K</text>
<text x="348" y="111.3">R19</text>
<text x="348" y="113.9">4.7K</text>
<text x="358.2" y="108.8">R15</text>
<text x="358.2" y="111.3">470</text>
<text x="358.2" y="113.9">R1005</text>
<text x="365.8" y="108.8">97C02ST</text>
<text x="365.8" y="111.3">SWDIP50-4</text>
<text x="96.6" y="119">D2</text>
<text x="262.9" y="115.4">PS_PROG_B</text>
<text x="322.6" y="116.4">R1005</text>
<text x="337.9" y="116.4">R1005</text>
<text x="348" y="116.4">R1005</text>
<text x="83.9" y="121.5">ESD9X3.3ST5G</text>
<text x="91.5" y="124">SOD923</text>
<text x="103.6" y="122.5" transform="rotate(-90 103.6 122.5)">1</text>
<text x="230.4" y="125.3">DR_1.8VPL</text>
<text x="243.9" y="121.5">R20</text>
<text x="243.9" y="124">1K</text>
<text x="376.7" y="125.3">DR_1.8VPSA</text>
<text x="243.9" y="126.6">R1005</text>
<text x="254.2" y="129">AD15</text>
<text x="254.2" y="131.6">AD14</text>
<text x="262.9" y="130.6">PUDC_B</text>
<text x="301.3" y="130.6">VCC_PSBATT</text>
<text x="319.3" y="129">AA22</text>
<text x="329.7" y="130.3" transform="rotate(-90 329.7 130.3)">1</text>
<text x="334.8" y="130.3" transform="rotate(-90 334.8 130.3)">3</text>
<text x="347.5" y="129">2</text>
<text x="357.4" y="129">1R22</text>
<text x="370.9" y="131.7">R1005</text>
<text x="370.9" y="129.1">4.7K</text>
<text x="243.9" y="136.7">R21</text>
<text x="262.9" y="133.2">POR_OVERRIDE</text>
<text x="337.9" y="134.2">BT1</text>
<text x="337.9" y="136.7">3098TR</text>
<text x="350.6" y="134.2">D3</text>
<text x="350.6" y="136.7">PMEG3002AEB,115</text>
<text x="205" y="143.1">DR_1.8VPL</text>
<text x="243.9" y="139.3">1K</text>
<text x="243.9" y="141.8">R1005</text>
<text x="332.2" y="140.3" transform="rotate(-90 332.2 140.3)">2</text>
<text x="337.9" y="139.3">H3098</text>
<text x="350.6" y="139.3">SOD523-2</text>
<text x="358.9" y="143.1">DR_1.8VPSA</text>
<text x="255.7" y="149.4">U14</text>
<text x="256" y="146.8">T14</text>
<text x="262.9" y="148.4">VCCAUX</text>
<text x="302.5" y="148.4">VCC_PSAUX</text>
<text x="319.3" y="146.8">AA23</text>
<text x="319.3" y="149.4">AA25</text>
<text x="210.9" y="152">C6</text>
<text x="210.9" y="154.5">100uF</text>
<text x="223.6" y="152">C7</text>
<text x="223.6" y="154.5">4.7uF</text>
<text x="236.3" y="152">C8</text>
<text x="236.3" y="154.5">4.7uF</text>
<text x="255.7" y="154.4">U13</text>
<text x="262.9" y="151">VCCAUX</text>
<text x="302.5" y="151">VCC_PSAUX</text>
<text x="302.5" y="153.5">VCC_PSAUX</text>
<text x="319.3" y="151.9">Y22</text>
<text x="319.3" y="154.4">Y23</text>
<text x="337.9" y="152">C9</text>
<text x="337.9" y="154.3">4.7uF</text>
<text x="350.6" y="152">C10</text>
<text x="350.6" y="154.5">47uF</text>
<text x="363.3" y="152">C11</text>
<text x="363.3" y="154.3">100uF</text>
<text x="210.9" y="157.1">C2012</text>
<text x="223.6" y="157.1">C1005</text>
<text x="236.3" y="157.1">C1005</text>
<text x="255.8" y="159.5">V14</text>
<text x="255.8" y="157">V13</text>
<text x="262.9" y="161.1">VCCAUX_IO</text>
<text x="262.9" y="156">VCCAUX_IO</text>
<text x="262.9" y="158.6">VCCAUX_IO</text>
<text x="302.5" y="156">VCC_PSAUX</text>
<text x="337.9" y="157.1">C1005</text>
<text x="350.6" y="157.1">C1608</text>
<text x="363.3" y="157.1">C2012</text>
<text x="210.9" y="164.7">B1</text>
<text x="210.9" y="167.2">220</text>
<text x="363.3" y="164.7">B2</text>
<text x="363.3" y="167.2">220</text>
<text x="197.4" y="168.5">DR_1.8VPL</text>
<text x="210.9" y="169.8">B1005</text>
<text x="218.2" y="168.5">DR_VADC</text>
<text x="256" y="172.2">T18</text>
<text x="262.9" y="173.8">VCCADC</text>
<text x="302.3" y="173.8">VCC_PSADC</text>
<text x="319.3" y="172.2">AB25</text>
<text x="363.3" y="169.8">B1005</text>
<text x="371.6" y="168.5">DR_1.8VPSA</text>
<text x="223.6" y="177.4">C12</text>
<text x="223.6" y="179.9">470nF</text>
<text x="236.3" y="177.4">C13</text>
<text x="236.3" y="179.9">100nF</text>
<text x="302.3" y="176.4">VCC_PSADC</text>
<text x="319.3" y="174.8">AC26</text>
<text x="337.9" y="179.9">C14</text>
<text x="350.6" y="179.9">C15</text>
<text x="223.6" y="182.5">C1005</text>
<text x="236.3" y="182.5">C1005</text>
<text x="256" y="184.9">T17</text>
<text x="337.9" y="182.5">100nF</text>
<text x="337.9" y="185">C1005</text>
<text x="350.6" y="182.5">470nF</text>
<text x="350.6" y="185">C1005</text>
<text x="210.9" y="190.1">B3</text>
<text x="262.9" y="186.5">GNDADC</text>
<text x="302.1" y="191.6">GND_PSADC</text>
<text x="302.1" y="189.1">GND_PSADC</text>
<text x="319.3" y="190">AC25</text>
<text x="319.3" y="187.5">AB24</text>
<text x="210.9" y="192.6">220</text>
<text x="210.9" y="195.2">B1005</text>
<text x="216.5" y="192.6">DR_GNDADC</text>
<text x="363.3" y="195.2">B4</text>
<text x="363.3" y="197.7">220</text>
<text x="255.7" y="202.7">U17</text>
<text x="255.8" y="200.2">V18</text>
<text x="262.9" y="201.8">VREFP</text>
<text x="311.6" y="201.8">DXP</text>
<text x="319.3" y="200.2">W18</text>
<text x="319.3" y="202.7">W17</text>
<text x="328.2" y="200">DR_SMDXP</text>
<text x="328.2" y="202.5">DR_SMDXN</text>
<text x="345.5" y="201.5">E7</text>
<text x="350.6" y="201.5">CPAD10</text>
<text x="363.3" y="200.2">B1005</text>
<text x="226.1" y="205.3">R24</text>
<text x="226.1" y="207.9">100</text>
<text x="236.3" y="205.3">R23</text>
<text x="236.3" y="207.9">20.5K,1%</text>
<text x="262.9" y="204.3">VREFN</text>
<text x="311.5" y="204.3">DXN</text>
<text x="345.5" y="204">E8</text>
<text x="350.6" y="204">CPAD10</text>
<text x="192.1" y="214.2">CPAD10</text>
<text x="203" y="214.2">E9</text>
<text x="211.4" y="212.7">DR_SMVP</text>
<text x="226.1" y="210.4">R1005</text>
<text x="236.3" y="215.5">C16</text>
<text x="236.3" y="210.4">R1005</text>
<text x="255.7" y="212.9">U18</text>
<text x="262.9" y="214.5">VP</text>
<text x="192.1" y="221.8">CPAD10</text>
<text x="203" y="221.8">E10</text>
<text x="211.4" y="220.3">DR_SMVN</text>
<text x="236.3" y="218">2.7nF</text>
<text x="236.3" y="220.6">C1005</text>
<text x="255.8" y="220.5">V17</text>
<text x="313" y="219.5">NC</text>
<text x="319.3" y="217.9">AF26</text>
<text x="319.3" y="220.5">AF27</text>
<text x="226.1" y="225.6">R25</text>
<text x="236.3" y="225.6">R26</text>
<text x="262.9" y="222.1">VN</text>
<text x="313" y="222.1">NC</text>
<text x="226.1" y="228.2">100</text>
<text x="226.1" y="230.7">R1005</text>
<text x="236.3" y="228.2">20.5K,1%</text>
<text x="236.3" y="230.7">R1005</text>
<text x="276.9" y="228.2">XCZU6CG-2FFVB1156I</text>
<text x="276.9" y="230.7">BGA1156/35X35/P1.0</text>
<text x="379" y="247.2">DR_CRST_N</text>
<text x="395.8" y="247.2">(22)</text>
<text x="364.5" y="270.8">10 BaekJa-ro 156 Beon-gil, IDong-eup, CheoIn-gu</text>
<text x="364.5" y="275.9">Tel: +82 (31) 323-0661 Fax: +82 (31) 323-0660</text>
<text x="364.8" y="273.4">YongIn-si, GyeonGi-do, 17126 South Korea</text>
<text x="310.7" y="281.3">Designed</text>
<text x="336.1" y="281.3">Title</text>
<text x="364.5" y="278.5">http://www.ujinentek.co.kr</text>
<text x="310.7" y="286.3">Drawn</text>
<text x="320.8" y="283.8">HAN InCheol</text>
<text x="310.7" y="291.4">Approved</text>
<text x="320.8" y="294">&lt;Approved&gt;</text>
<text x="320.8" y="288.9">HAN InCheol</text>
<text x="336.1" y="288.9">Size</text>
<text x="336.1" y="294">Date</text>
<text x="338.6" y="291.4">A3</text>
<text x="343.7" y="288.9">Document Number</text>
<text x="346.2" y="294">Tuesday, November 14, 2023</text>
<text x="364" y="291.4">717-U01543-00</text>
<text x="381.8" y="294">Sheet</text>
<text x="394.5" y="294">5</text>
<text x="402.1" y="294">of</text>
<text x="409.7" y="288.9">Rev</text>
<text x="409.7" y="294">25</text>
<text x="412.3" y="291.4">0</text>
</g>
<g font-size="1.8">
<text x="44" y="1.9">5</text>
<text x="127" y="1.9">4</text>
<text x="209.9" y="1.9">3</text>
<text x="292.9" y="1.9">2</text>
<text x="375.8" y="1.9">1</text>
<text x=".7" y="40.6">D</text>
<text x="418" y="40.6">D</text>
<text x=".7" y="113.6">C</text>
<text x="418" y="113.6">C</text>
<text x=".7" y="186.6">B</text>
<text x="418" y="186.6">B</text>
<text x=".7" y="259.5">A</text>
<text x="418" y="259.5">A</text>
<text x="44" y="296.3">5</text>
<text x="127" y="296.3">4</text>
<text x="209.9" y="296.3">3</text>
<text x="292.9" y="296.3">2</text>
<text x="375.8" y="296.3">1</text>
</g>
</svg>
